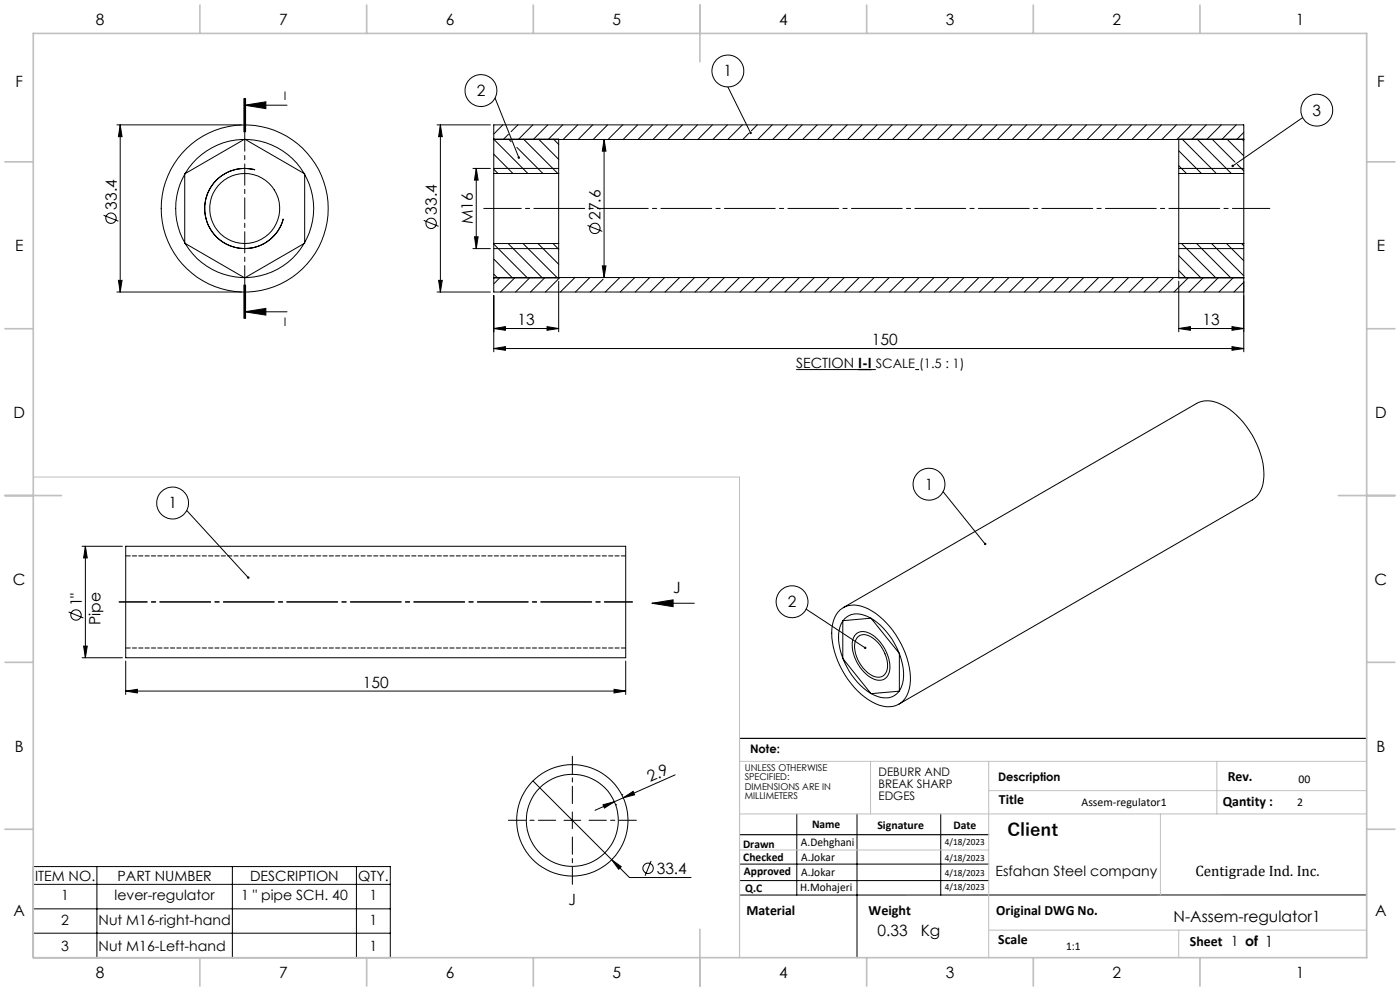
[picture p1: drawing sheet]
<svg xmlns="http://www.w3.org/2000/svg" width="420mm" height="297mm" viewBox="0 0 420 297" stroke-linecap="round" stroke-linejoin="round" font-family="sans-serif">
<g fill="none" stroke="#000" stroke-width=".3">
<path d="M35.1 37.4h37.3M36.1 37.4l.5 3.6h-1.1zM36.1 37.4v50.1M73.2 29.5v10M73.4 31.5l6.4-1v2.1zM73.4 31.5h12.7M73.4 29.5v10M73.7 29.5v10M131.1 37.4h16M132.1 37.4l.6 3.6h-1.1zM132.1 37.4v50.1M148.5 29.4l7.1 17.8"/>
<path d="M150.8 37.4l-2.7 2.8M155.4 37.4l-2.1 2.1M159.8 37.4l-4.3 4.4M164.3 37.4l-4.3 4.4M168.8 37.4l-4.3 4.4M173.3 37.4l-4.4 4.4M177.8 37.4l-4.3 4.4M182.3 37.4l-4.4 4.4M186.8 37.4l-4.3 4.3M191.3 37.4l-4.4 4.4M195.8 37.4l-4.4 4.4M200.2 37.4l-4.3 4.4"/>
<path d="M204.8 37.4l-4.4 4.4M209.2 37.4l-4.3 4.4M213.7 37.4l-4.3 4.4M218.2 37.4l-4.3 4.4M218.4 26.1l6.8 13.7M222.7 37.4l-4.4 4.4M224.7 39.9l-1.9 1.9M227.2 37.4l-1.8 1.8M231.7 37.4l-4.4 4.4M236.2 37.4l-4.4 4.4M240.7 37.4l-4.4 4.4M245.1 37.4l-4.3 4.4"/>
<path d="M249.6 37.4l-4.3 4.4M254.1 37.4l-4.3 4.4M258.6 37.4l-4.3 4.4M263.1 37.4l-4.3 4.4M267.6 37.4l-4.4 4.4M272.1 37.4l-4.3 4.4M276.6 37.4l-4.4 4.4M281.1 37.4l-4.4 4.4M285.6 37.4l-4.4 4.4M290.1 37.4l-4.4 4.4M294.5 37.4l-4.3 4.4M299 37.4l-4.3 4.4"/>
<path d="M303.5 37.4l-4.3 4.4M308 37.4l-4.3 4.4M312.5 37.4l-4.3 4.4M317 37.4l-4.4 4.4M321.5 37.4l-4.4 4.4M326 37.4l-4.4 4.4M330.4 37.4l-4.3 4.4M335 37.4l-4.4 4.4M339.4 37.4l-4.3 4.4M343.9 37.4l-4.3 4.4M348.4 37.4l-4.3 4.4M352.9 37.4l-4.3 4.4"/>
<path d="M357.4 37.4l-4.3 4.4M361.9 37.4l-4.4 4.4M366.4 37.4l-4.4 4.4M370.9 37.4l-4.4 4.4M373.1 39.7l-2.1 2.1M390.8 35.2l-21 14.5M55.4 52.1l18-10.4 18 10.4v20.8l-18 10.4-18-10.4zM76.5 50.9a12 12 0 0 0-14.7 8.5 12 12 0 0 0 8.5 14.7 12 12 0 0 0 14.7-8.5M141.9 50.5h5.2M142.9 50.5l.5 3.5h-1.1zM142.9 50.5v24M148.1 52v21"/>
<path d="M148.1 52v-14.6h225v14.6M148.1 52h19.5M148.1 41.8h225M148.1 50.5h19.5M148.1 50.7l1.3 1.3M148.1 46.2l5.8 5.8M152.5 40.2l-1.5 1.6M152.6 41.7l.8 .8M155 44.2l7.9 7.8M157.1 41.7l10.3 10.3M161.6 41.7l6 6.1M166.1 41.7l1.5 1.6"/>
<path d="M167.6 52v21M167.6 52v-10.3h-19.5l10.3 10.3M181.2 41.8v41.4M181.2 41.8l.6 3.5h-1.1zM353.6 52v21M353.6 52h19.5M353.6 50.5h19.5M353.6 49.7l2.4 2.3M353.6 45.2l6.8 6.8M354.6 41.7l10.3 10.3M359.1 41.7l10.3 10.3M363.6 41.7l6.9 6.9"/>
<path d="M368.1 41.7l5 4.9M371.2 49.3l1.9 1.9M372.6 41.7l.5 .5M373.1 52v21M373.1 41.7h-19.5v10.3M31.1 64.5l4.4 1.8M127.1 66l4.5 1.8M141.9 74.5h5.2M142.3 71h1.1l-.5 3.5zM148.1 73v14.5h225M148.1 73h19.5M148.1 74.5h19.5"/>
<path d="M148.1 77.6l5.6 5.7M148.1 73.2l10.1 10.1M152.4 73l10.3 10.3M156.9 73l10.3 10.3M161.4 73l6.2 6.2M165.9 73l1.7 1.7M167.6 73v10.3h-19.5M176.2 67.6l4.5 1.8M180.7 79.7h1.1l-.6 3.5zM353.6 73v10.3h19.5M353.6 73h19.5M353.6 74.5h19.5"/>
<path d="M353.6 76.6l6.7 6.7M354.5 73l10.3 10.3M359 73l10.3 10.3M363.5 73l9.6 9.7M367.9 73l5.2 5.1M372.5 73l.6 .7M373.1 73v32.4M35.1 87.5h37.3M35.5 84h1.1l-.5 3.5zM73.2 85.4v10M73.4 93.4l6.4-1v2zM73.4 93.4h12.7"/>
<path d="M73.4 85.4v10M73.7 85.4v10zM131.1 87.5h16M131.6 84h1.1l-.6 3.5zM148.1 83.2h225M148.1 98.5l3.5-.6v1.1zM148.1 98.5h19.5M148.1 88.5v16.9M148.1 82.2l1.2 1.1M150 83.2l-1.9 1.9M154.5 83.2l-4.4 4.3M159 83.2l-4.3 4.3"/>
<path d="M163.5 83.2l-4.4 4.3M164.1 97.9l3.5 .6-3.5 .5zM167.6 84.3v15.1M168 83.2l-4.4 4.3M172.5 83.2l-4.4 4.3M177 83.2l-4.4 4.3M180.9 83.7l-3.8 3.8M185.9 83.2l-4.3 4.3M190.4 83.2l-4.3 4.3M194.9 83.2l-4.3 4.3M199.4 83.2l-4.3 4.3M203.9 83.2l-4.4 4.3"/>
<path d="M208.4 83.2l-4.4 4.3M212.9 83.2l-4.4 4.3M217.3 83.2l-4.3 4.3M221.9 83.2l-4.4 4.3M226.3 83.2l-4.3 4.3M230.8 83.2l-4.3 4.3M235.3 83.2l-4.3 4.3M239.8 83.2l-4.3 4.3M244.3 83.2l-4.3 4.3M248.8 83.2l-4.4 4.3M253.3 83.2l-4.4 4.3M257.8 83.2l-4.4 4.3"/>
<path d="M262.3 83.2l-4.4 4.3M266.8 83.2l-4.4 4.3M271.3 83.2l-4.4 4.3M275.7 83.2l-4.3 4.3M280.2 83.2l-4.3 4.3M284.7 83.2l-4.3 4.3M289.2 83.2l-4.3 4.3M293.7 83.2l-4.4 4.3M298.2 83.2l-4.4 4.3M302.7 83.2l-4.4 4.3M307.2 83.2l-4.4 4.3M311.6 83.2l-4.3 4.3"/>
<path d="M316.2 83.2l-4.4 4.3M320.6 83.2l-4.3 4.3M325.1 83.2l-4.3 4.3M329.6 83.2l-4.3 4.3M334.1 83.2l-4.4 4.3M338.6 83.2l-4.3 4.3M343.1 83.2l-4.4 4.3M347.6 83.2l-4.4 4.3M352.1 83.2l-4.4 4.3M353.6 98.5l3.5-.6v1.1zM353.6 84.3v15.1M353.6 98.5h19.5"/>
<path d="M353.6 81.1l2.2 2.2M356.6 83.2l-4.4 4.3M361 83.2l-4.3 4.3M365.5 83.2l-4.3 4.3M369.6 97.9l3.5 .6-3.5 .5zM370 83.2l-4.3 4.3M373.1 84.6l-2.9 2.9M148.1 104.5l3.5-.6v1.1zM148.1 104.5h225M238.9 110.8h18.5M261.6 110.8h1.1M274.6 110.8h1.1"/>
<path d="M369.6 103.9l3.5 .6-3.5 .5zM56 153l18.5 20.1M282.9 147.4l12.6 15.6M24.6 163.7h12.1M25.6 163.7v33.4M25.6 163.7l.6 3.5h-1.1zM37.7 163.7h150v33.4h-150zM20.6 183.4l4.4 1.8M24.6 197.1h12.1M25.1 193.6h1.1l-.6 3.5zM37.7 198.1v10M187.7 198.1v10"/>
<path d="M195.6 180.8l6.3-1v2zM195.6 180.8h12.7M241.8 182.6l17.7 11.6M252 182.8a7.4 7.4 0 0 1 8.5-.3 25.8 25.8 0 0 1 12.6 21.5 7.6 7.6 0 0 1-4.4 7.5 10 10 0 0 1-9.3-2.6 25.8 25.8 0 0 1-9.8-20.4 8.7 8.7 0 0 1 2.4-5.7zM252.8 186l8.5-.7 8.5 10.5v11.3l-8.5 .8-8.5-10.6zM253 182.1l106-61.2a8.3 8.3 0 0 1 8.7 1 25.9 25.9 0 0 1 11.5 20.9 8.2 8.2 0 0 1-3.5 7l-106 61.2M253.4 185.5a5.7 5.7 0 0 1 6.7-.8 20.9 20.9 0 0 1 10.9 19.2 5.5 5.5 0 0 1-7.9 4.8 20.6 20.6 0 0 1-11.3-15.3 9.3 9.3 0 0 1 1.6-7.9zM256.7 190.1a4.1 4.1 0 0 1 5.5 .5 11.8 11.8 0 0 1 4.5 11 3.3 3.3 0 0 1-5.3 1.6 11.8 11.8 0 0 1-5.5-11.5zM257.5 190.7a4.1 4.1 0 0 1 5.2 1.2 10.2 10.2 0 0 1 3.3 9.2 2.82 2.82 0 0 1-4.3 1.4 10.4 10.4 0 0 1-5.2-10.1zM37.7 207.1l3.5-.5v1.1zM37.7 207.1h150M184.2 206.6l3.5 .5-3.5 .6z"/>
<path d="M159.9 234l28.9 29h18.5M186.5 238.2h.1M187 239.1l2.9-1.9 .5 1zM187 239.1l-2.7 1.2M202.5 232.2l-15.5 6.9M10 259.7h107.1v27.3h-107.1zM29.1 259.7v27.3M69.7 259.7v27.3M106.9 259.7v27.3M169.2 245.8h5M171.7 243.3v5.1M180.9 241.2l3.4-.9-3 1.9z"/>
<path d="M183.5 257.7l2.9 2-.8 .8zM184.3 240.3l-5.8 2.5M184.7 241.2h.1M195.3 258l-1.8 4.5M221.9 259h74.7M239 243.9v24.3M257.1 243.9v43.1M282.2 243.9v24.3M10 265h107.1M10 272.4h107.1M10 279.7h107.1M221.9 263.9h74.7"/>
<path d="M410 268.2h-188.1"/>
<circle cx="144.3" cy="27.2" r="4.8"/>
<circle cx="218.4" cy="21.3" r="4.8"/>
<circle cx="395" cy="33" r="4.8"/>
<circle cx="33.3" cy="65.4" r="1.55"/>
<circle cx="73.4" cy="62.5" r="20.7"/>
<circle cx="73.4" cy="62.5" r="10.5"/>
<circle cx="73.4" cy="62.5" r="25"/>
<circle cx="129.3" cy="67" r="1.56"/>
<circle cx="178.5" cy="68.4" r="1.55"/>
<circle cx="51.8" cy="150.7" r="4.8"/>
<circle cx="278.7" cy="145.1" r="4.8"/>
<circle cx="22.8" cy="184.3" r="1.56"/>
<circle cx="237.6" cy="180.3" r="4.8"/>
<circle cx="171.7" cy="245.9" r="16.7"/>
<circle cx="171.7" cy="245.9" r="13.8"/>
<circle cx="194.4" cy="260.2" r="1.55"/>
</g>
<path d="M257.4 110.8h4.2" fill="none" stroke="#000" stroke-width=".4"/>
<path d="M189.7 180.4h-154" fill="none" stroke="#000" stroke-width=".3" stroke-dasharray="15.2 1.3 1.3 1.3" stroke-dashoffset="6.8"/>
<path d="M166.7 245.8h-14.2M171.7 240.8v-14.2M171.7 250.8v14.2M176.7 245.8h14.2" fill="none" stroke="#000" stroke-width=".3" stroke-dasharray="15.2 1.3 1.3 1.3" stroke-dashoffset="10"/>
<path d="M145.1 62.5h235.8" fill="none" stroke="#000" stroke-width=".3" stroke-dasharray="15.2 1.3 1.3 1.3" stroke-dashoffset="4"/>
<path d="M73.4 29.5v65.9" fill="none" stroke="#000" stroke-width=".3" stroke-dasharray="6.3 1.3 1.3 1.3" stroke-dashoffset=".7"/>
<path d="M221.9 221.3h188.1M221.9 250.2h74.7" fill="none" stroke="#000" stroke-width=".35"/>
<path d="M10 143h211.9v78.3M221.9 228.2h188.1M261.2 228.2v15.7M296.6 228.2v58.8M296.6 237h113.4M365.1 228.2v15.7M221.9 243.9h188.1M221.9 254.7h74.7M348.1 243.9v24.3M296.6 278.8h113.4M353.6 278.8v8.2" fill="none" stroke="#c0c0c0" stroke-width=".3"/>
<path d="M221.9 221.3v65.7" fill="none" stroke="#c0c0c0" stroke-width=".35"/>
<g fill="none" stroke="#c0c0c0" stroke-width=".5">
<path d="M10 10h400v277h-400zM60 1.5v8.5M110 1.5v8.5M160 1.5v8.5M210 1.5v17M260 1.5v8.5M310 1.5v8.5M360 1.5v8.5M1.5 48.5h8.5M410 48.5h8.5M1.5 98.5h8.5M410 98.5h8.5"/>
<path d="M1.5 148.5h17M401.5 148.5h17M1.5 198.5h8.5M410 198.5h8.5M1.5 248.5h8.5M410 248.5h8.5M210 278.5v17M60 287v8.5M110 287v8.5M160 287v8.5M260 287v8.5M310 287v8.5"/>
<path d="M360 287v8.5"/>
</g>
<g fill="#000">
<path d="M74.3 172.8l.5 .1-.1 .5-.2-.3 .2 .3-.5-.1zM195.6 180.8l6.3-1v2z"/>
<path d="M36.1 37.4l.5 3.6h-1.1zM35.5 84h1.1l-.5 3.5zM181.2 41.8l.6 3.5h-1.1zM180.7 79.7h1.1l-.6 3.5zM132.1 37.4l.6 3.6h-1.1zM131.6 84h1.1l-.6 3.5zM25.6 163.7l.6 3.5h-1.1zM25.1 193.6h1.1l-.6 3.5z"/>
<path d="M73.4 31.5l6.4-1v2.1zM73.4 93.4l6.4-1v2z"/>
<path d="M369.5 49.5v.4l.3-.2-.3 .2a.37 .37 0 0 0 .5 .1 .37 .37 0 0 0 0-.5 .37 .37 0 0 0-.5 0zM155.4 47v.6h.4l-.2-.4 .2 .4 .1-.1v-.6zM225 39.5l-.1 .6 .5 .1-.2-.4 .2 .4 .1-.6z"/>
<path d="M142.3 71h1.1l-.5 3.5zM142.9 50.5l.5 3.5h-1.1z"/>
<path d="M369.6 97.9l3.5 .6-3.5 .5zM353.6 98.5l3.5-.6v1.1z"/>
<path d="M148.1 104.5l3.5-.6v1.1zM369.6 103.9l3.5 .6-3.5 .5zM148.1 98.5l3.5-.6v1.1zM164.1 97.9l3.5 .6-3.5 .5zM37.7 207.1l3.5-.5v1.1zM184.2 206.6l3.5 .5-3.5 .6zM183.5 257.7l2.1 2.8 .8-.8z"/>
<path d="M259.3 193.9v.5h.5l-.3-.2 .4 .2v-.4zM295.3 162.7l-.1 .5 .6 .1-.3-.3 .3 .3v-.5z"/>
<path d="M180.9 241.2l3.4-.9-3 1.9zM187 239.1l2.9-1.9 .5 1z"/>
</g>
<path d="M187.7 166.6h-150M37.7 194.2h150" fill="none" stroke="#000" stroke-width=".3" stroke-dasharray="1.3 .6" stroke-dashoffset="-.1"/>
<text font-size="5.3" x="302.2" y="250.7">Client</text>
<g font-size="4.7">
<text x="28.7" y="7.6">8</text>
<text x="83.7" y="7.6">7</text>
<text x="133.7" y="7.6">6</text>
<text x="183.7" y="7.6">5</text>
<text x="233.7" y="7.6">4</text>
<text x="283.7" y="7.6">3</text>
<text x="333.7" y="7.6">2</text>
<text x="388.7" y="7.6">1</text>
<text x="217.1" y="22.9">1</text>
<text x="4.6" y="26.1">F</text>
<text x="143" y="28.8">2</text>
<text x="413.1" y="26.1">F</text>
<text x="393.8" y="34.6">3</text>
<text x="35" y="62.8" transform="rotate(-90 35 62.8)">33.4</text>
<text x="131.1" y="64.4" transform="rotate(-90 131.1 64.4)">33.4</text>
<text x="180.2" y="65.9" transform="rotate(-90 180.2 65.9)">27.6</text>
<text x="141.9" y="67.2" transform="rotate(-90 141.9 67.2)">M16</text>
<text x="4.5" y="75.3">E</text>
<text x="413" y="75.3">E</text>
<text x="155.3" y="97.4">13</text>
<text x="360.8" y="97.4">13</text>
<text x="261.6" y="103.4">150</text>
<text x="4" y="125.3">D</text>
<text x="412.5" y="125.3">D</text>
<text x="277.4" y="146.7">1</text>
<text x="50.5" y="152.4">1</text>
<text x="3.9" y="175.3">C</text>
<text x="202" y="177.7">J</text>
<text x="412.4" y="175.3">C</text>
<text x="24.5" y="181.7" transform="rotate(-90 24.5 181.7)">1&quot;</text>
<text x="236.3" y="181.9">2</text>
<text x="30.1" y="187.3" transform="rotate(-90 30.1 187.3)">Pipe</text>
<text x="108.9" y="206.1">150</text>
<text x="4.4" y="225.3">B</text>
<text x="412.9" y="225.3">B</text>
<text x="195" y="234.4" transform="rotate(-24 195 234.4)">2.9</text>
<text x="197" y="261.9">33.4</text>
<text x="4" y="274.6">A</text>
<text x="170.6" y="271.1">J</text>
<text x="412.5" y="274.6">A</text>
<text x="263.3" y="280.5">0.33</text>
<text x="276.2" y="280.5">Kg</text>
<text x="352.1" y="276.4">N-Assem-regulator1</text>
<text x="28.7" y="293.1">8</text>
<text x="83.7" y="293.1">7</text>
<text x="133.7" y="293.1">6</text>
<text x="183.7" y="293.1">5</text>
<text x="233.7" y="293.1">4</text>
<text x="283.7" y="293.1">3</text>
<text x="333.7" y="293.1">2</text>
<text x="388.7" y="293.1">1</text>
</g>
<text font-size="4.5" x="358.6" y="262.6">Centigrade Ind. Inc.</text>
<g font-size="4.2">
<text x="238.9" y="110.3">SECTION I-I SCALE (1.5 : 1)</text>
<text x="368.3" y="234.1">Rev.</text>
<text x="299.7" y="240.9">Title</text>
<text x="366.8" y="241.6">Qantity :</text>
<text x="10.5" y="263.9">ITEM NO.</text>
<text x="35.3" y="263.9">PART NUMBER</text>
<text x="75" y="263.9">DESCRIPTION</text>
<text x="107.4" y="263.9">QTY.</text>
<text x="298.6" y="262.6">Esfahan Steel company</text>
<text x="18.4" y="269.8">1</text>
<text x="34.4" y="269.8">lever-regulator</text>
<text x="72.3" y="269.8">1 &quot; pipe SCH. 40</text>
<text x="110.9" y="269.8">1</text>
<text x="223.9" y="274.2">Material</text>
<text x="260.6" y="274.2">Weight</text>
<text x="298.9" y="274.2">Original DWG No.</text>
<text x="18.4" y="277.1">2</text>
<text x="29.6" y="277.1">Nut M16-right-hand</text>
<text x="110.9" y="277.1">1</text>
<text x="18.4" y="284.9">3</text>
<text x="29.6" y="284.9">Nut M16-Left-hand</text>
<text x="110.9" y="284.9">1</text>
<text x="299.5" y="282.8">Scale</text>
<text x="357" y="283.6">Sheet 1 of 1</text>
</g>
<g font-size="3.5">
<text x="85.2" y="29.9">I</text>
<text x="85.2" y="97.6">I</text>
<text x="225" y="225.7">Note:</text>
<text x="263.6" y="232.6">DEBURR AND</text>
<text x="263.6" y="236.1">BREAK SHARP</text>
<text x="263.6" y="239.7">EDGES</text>
<text x="299.4" y="234.1">Description</text>
<text x="389.6" y="234.7">00</text>
<text x="324.5" y="241.6">Assem-regulator1</text>
<text x="389.2" y="241.6">2</text>
<text x="243.6" y="248.1">Name</text>
<text x="263.2" y="248.5">Signature</text>
<text x="286" y="248.5">Date</text>
<text x="222.9" y="254">Drawn</text>
<text x="240.3" y="253.6">A.Dehghani</text>
<text x="240.4" y="257.9">A.Jokar</text>
<text x="223" y="258.1">Checked</text>
<text x="223.2" y="262.1">Approved</text>
<text x="240.4" y="262.4">A.Jokar</text>
<text x="223.6" y="267.4">Q.C</text>
<text x="240.1" y="267.1">H.Mohajeri</text>
<text x="319.8" y="284.6">1:1</text>
</g>
<g font-size="2.8">
<text x="223.4" y="231">UNLESS OTHERWISE</text>
<text x="223.4" y="233.8">SPECIFIED:</text>
<text x="223.4" y="236.7">DIMENSIONS ARE IN</text>
<text x="223.4" y="239.5">MILLIMETERS</text>
<text x="283.5" y="253.2">4/18/2023</text>
<text x="283.5" y="258.1">4/18/2023</text>
<text x="283.5" y="262.7">4/18/2023</text>
<text x="283.5" y="266.6">4/18/2023</text>
</g>
</svg>
